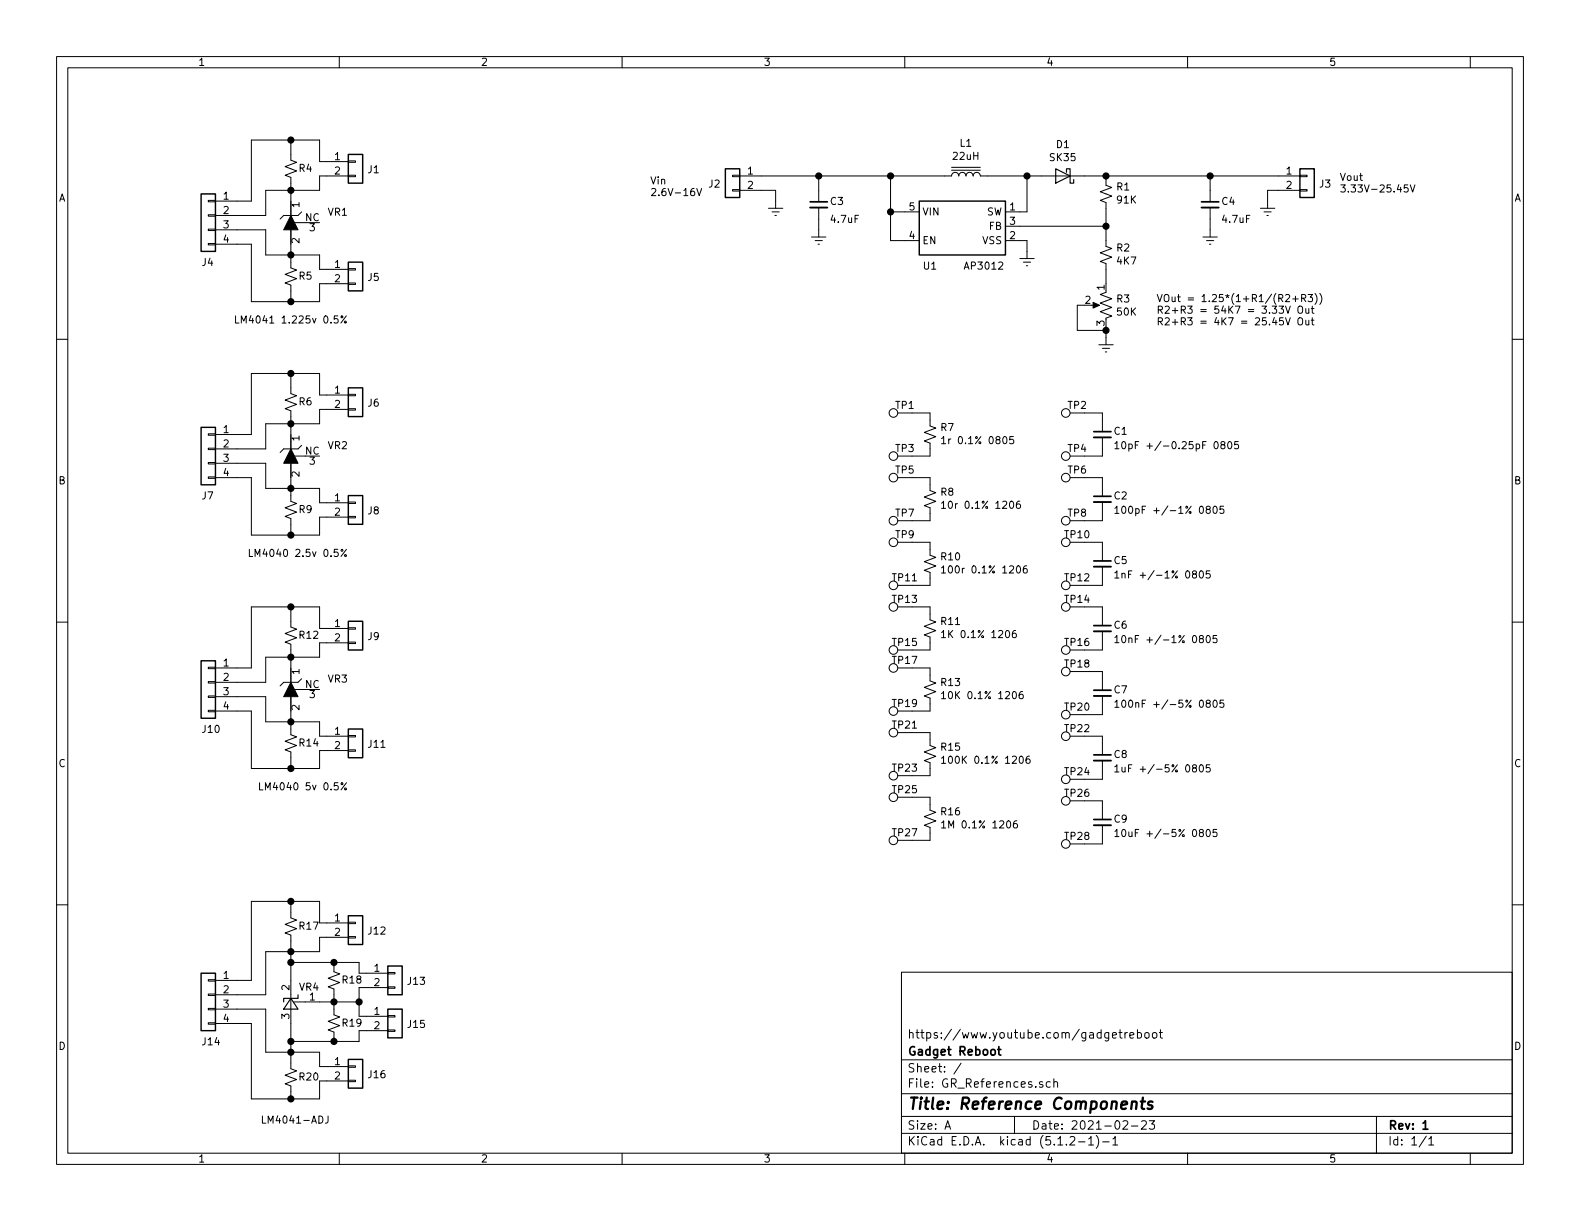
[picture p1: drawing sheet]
<svg xmlns="http://www.w3.org/2000/svg" width="279mm" height="216mm" viewBox="0 0 279 216" stroke-linecap="round" stroke-linejoin="round" font-family="sans-serif">
<g fill="none" stroke="#000" stroke-width=".18">
<path d="M10 10h259.4v195.9h-259.4zM12 12h255.4v191.9h-255.4zM60 10v2M110 10v2M160 10v2M210 10v2M260 10v2M36.8 38h1.3v.2h-1.3zM36.8 35.4h1.3v.3h-1.3zM51.4 24.8v3.5l1.1 .4-2.1 .8 2.1 .7-2.1 .8 1 .4v6.7M52.1 39.4h1.9M53.3 37.5l-.6 .6h-2.5l-.7 .6"/>
<path d="M61.6 31h1.3v.2h-1.3zM61.6 28.4h1.3v.3h-1.3zM61.6 31.1h-5.1v2.6h-9.5v4.4h-8.9M61.6 28.6h-5.1v-3.8h-12.1v10.8h-6.3M123.2 33.3l.4 1.3 .5-1.3M129.5 33.5h1.3v.3h-1.3zM129.5 31h1.3v.2h-1.3zM130.8 31.1h37.5a.63 .63 0 0 1 .6-.6 .63 .63 0 0 1 .6 .6 .63 .63 0 0 1 .7-.6 .63 .63 0 0 1 .6 .6 .63 .63 0 0 1 .6-.6 .63 .63 0 0 1 .7 .6 .63 .63 0 0 1 .6-.6 .63 .63 0 0 1 .7 .6h56.5M130.8 33.7h6.4v3.1M135.9 36.8h2.5M136.5 37.5h1.3M137 38.1h.3"/>
<path d="M144.8 31.1v4.6M144.8 36.7v5.2M157.5 37.5h5.1M157.5 31.1v11.4h5.1M168.3 30.1h5.1M168.3 29.6h5.1M181.6 31.1v6.4h-3.8M195.6 31.1v1.7l1 .3-2 .8 2 .8-2 .7 1 .4v7.8l1 .3-2 .8 2 .8-2 .7 1 .4v3.6M214 31.1v4.6M214 36.7v5.2M222.9 36.8h2.5M223.5 37.5h1.3"/>
<path d="M224 38.1h.3M229.9 33.5h1.2v.3h-1.2zM229.9 31h1.2v.2h-1.2zM229.9 33.7h-5.7v3.1M248.9 32.7h-.5l-.1 .6 .5-.1 .2 .2v.3l-.2 .3-.5-.2M249.4 32.7l.4 1.3 .4-1.3M10 60h2M36.8 43.1h1.3v.2h-1.3zM36.8 40.5h1.3v.3h-1.3zM38.1 43.2h6.3v10.1h12.1v-3.1h5.1M38.1 40.6h8.9v4.5h9.5v2.5h5.1M41.7 55.9v1.2h.6"/>
<path d="M51.4 40.6v6.8l1.1 .4-2.1 .7 2.1 .8-2.1 .7 1 .4v2.9M60.4 55.9h.2v.3h-.2zM61.2 55.9l-.9 1.2M61.6 50h1.3v.3h-1.3zM61.6 47.5h1.3v.3h-1.3zM143.5 41.9h2.5M144.1 42.5h1.3M144.7 43.2h.2M177.8 42.5h3.8v3.2M177.8 40h17.8M180.3 45.7h2.6M181 46.4h1.2"/>
<path d="M181.5 47h.2M191.8 54h-1.3v4.4h5.1M193 54h1.1M195.6 51.7l-1 .4 2 .7-2 .8 2 .8-2 .7 2 .8-1 .4M195.6 57.8v3.2M212.7 41.9h2.6M213.4 42.5h1.2M213.9 43.2h.2M226.2 54.1h.8l-.5 .5 .4 .1 .1 .5-.3 .2-.5-.1M226.9 56.2h-.6l-.1 .6 .5-.1 .3 .2v.3l-.3 .3-.5-.2M227.3 52.2l.5-.1 .3 .3-.8 .9h.8M227.3 54.1l.5 1.3 .4-1.3"/>
<path d="M227.3 56.2l.5 1.3 .4-1.3M228.6 52.9h1M229.1 52.4v.9M229.6 54.3a.45 .45 0 0 1 .7 0 .88 .88 0 0 1-.3 1.1l-.3-.1a1.07 1.07 0 0 1-.1-1zM229.6 56.4a.45 .45 0 0 1 .7 0 .88 .88 0 0 1-.3 1.1l-.3-.1a1.07 1.07 0 0 1-.1-1zM230.2 52.7h.6l.1-.2-.1-.3-.1-.1h-.5v1.2M230.5 52.7l.4 .6M230.9 54.6l.1 .7 .3 .1 .1-.1M230.9 56.6l.1 .8 .3 .1 .1-.2M231.3 52.1h.8l-.4 .5 .4 .1v.5l-.2 .1-.6-.1M231.4 54.6v.8M231.4 56.6v.9"/>
<path d="M231.9 54.6h.5M231.9 56.6h.5M232.1 54.1v1.1l.3 .2M232.1 56.2v1.1l.3 .2M232.5 51.9a1.47 1.47 0 0 1 0 1.9M233.4 51.9a1.4 1.4 0 0 1 0 1.9M267.4 60h2M36.8 79.2h1.3v.3h-1.3zM36.8 76.7h1.3v.3h-1.3zM51.4 66v3.6l1.1 .4-2.1 .7 2.1 .8-2.1 .8 1 .3v6.8M53.3 78.7l-.6 .7h-2.5l-.7 .6M61.6 72.3h1.3v.2h-1.3z"/>
<path d="M61.6 69.7h1.3v.3h-1.3zM61.6 69.9h-5.1v-3.9h-12.1v10.8h-6.3M61.6 72.4h-5.1v2.5h-9.5v4.5h-8.9M158.7 73h5.8v2.3l1 .4-2.1 .8 2.1 .7-2.1 .8 1.1 .4v2.2h-5.8M166.5 77.5l.4-.3v1.3M166.5 78.5h.7M179.2 77.2h-.6l-.1 .6 .5-.1 .3 .2v.3l-.3 .3-.5-.2M189.2 73h5.7v3.3M194.3 61h2.5M194.9 61.6h1.3M194.9 77.3v3.3h-5.7M195.5 62.2h.2"/>
<path d="M197.2 78.4l.3-.3v1.2M197.2 79.3h.7M198.5 78.2l.2-.1a.67 .67 0 0 1 .4 .6 .67 .67 0 0 1-.4 .6l-.4-.4zM217.3 78.2l.1-.1a.67 .67 0 0 1 .4 .6 .67 .67 0 0 1-.4 .6 .83 .83 0 0 1-.1-1.1zM219 78.1h-.6l-.1 .6 .2-.1h.4l.1 .6-.2 .1-.5-.1M36.8 84.3h1.3v.3h-1.3zM36.8 81.8h1.3v.2h-1.3zM38.1 84.5h6.3v10.1h12.1v-3.2h5.1M38.1 81.9h8.9v4.5h9.5v2.5h5.1M44.1 97.1v1.3h.6M51.4 81.9v6.7l1.1 .4-2.1 .8 2.1 .8-2.1 .7 1 .4v2.9M52.1 80.6h1.9"/>
<path d="M60.4 97.2h.2v.2h-.2zM61 98.1h.2v.2h-.2zM61.3 97.1l-1 1.3M61.6 91.3h1.3v.3h-1.3zM61.6 88.8h1.3v.2h-1.3zM158.7 84.5h5.8v2.2l1 .4-2.1 .8 2.1 .7-2.1 .8 1.1 .4v2.3h-5.8M158.7 95.9h5.8v2.3l1 .4-2.1 .7 2.1 .8-2.1 .7 1.1 .4v2.3h-5.8M166.5 89l.4-.4v1.3M166.5 89.9h.7M180.3 88.6l-.3 .1a.87 .87 0 0 0 0 1.2l.3-.1 .2-.4-.3-.3h-.2l-.3 .3M189.2 84.5h5.7v3.3M189.2 95.9h5.7v3.3"/>
<path d="M194.9 88.8v3.3h-5.7M197.2 89.9l.3-.4v1.3M197.2 90.8h.7M198.5 89.6l.2-.1a.67 .67 0 0 1 .4 .6 .67 .67 0 0 1-.4 .7l-.4-.5zM214.6 89.6l.2-.1a.67 .67 0 0 1 .5 .6 .67 .67 0 0 1-.5 .7l-.2-.2-.1-.3zM216.4 89.5h-.6l-.1 .6 .2-.1 .4 .1 .1 .6-.2 .1-.5-.1M10 110h2M36.8 118h1.3v.2h-1.3zM51.4 107.3v3.6l1.1 .4-2.1 .7 2.1 .8-2.1 .7 1 .4v6.8M61.6 113.5h1.3v.3h-1.3zM61.6 111h1.3v.3h-1.3zM61.6 111.1h-5.1v-3.8h-12.1v10.8h-6.3"/>
<path d="M61.6 113.7h-5.1v2.5h-9.5v4.5h-8.9M158.7 107.3h5.8v2.3l1 .4-2.1 .7 2.1 .8-2.1 .8 1.1 .3v2.3h-5.8M158.7 118.1h5.8v2.3l1 .4-2.1 .7 2.1 .8-2.1 .8 1.1 .3v2.3h-5.8M166.5 100.4l.4-.3v1.2M166.5 111.8l.4-.3v1.3M166.5 101.3h.7M166.5 112.8h.7M179.6 111.5l-.4 .1a.87 .87 0 0 0 0 1.2l.5-.2v-.5l-.5-.1-.2 .2M181.6 100.1h-.4a.87 .87 0 0 0 0 1.2l.4-.1v-.5l-.4-.2-.3 .3M189.2 107.3h5.7v3.3M189.2 118.7h5.7v3.3M194.9 100.2v3.3h-5.7"/>
<path d="M194.9 111.6v3.3h-5.7M197.1 101.3l.4-.4v1.3M197.1 102.2h.8M197.2 112.7l.3-.3v1.2M197.2 113.6h.7M198.4 101.5l.2-.1h.3l.1 .8M198.4 101.4v.8M198.5 112.5l.2-.1a.67 .67 0 0 1 .4 .6 .67 .67 0 0 1-.4 .6l-.4-.4zM212.2 101.1l.2-.2a.67 .67 0 0 1 .4 .7 .67 .67 0 0 1-.4 .6l-.3-.5zM213.4 112.5l.2-.1a.67 .67 0 0 1 .4 .6 .67 .67 0 0 1-.4 .6l-.3-.4zM213.9 100.9h-.6v.6l.5-.1 .2 .3v.3l-.2 .2-.5-.1M215.2 112.4h-.6l-.1 .6 .2-.1h.4l.1 .6-.2 .1-.5-.1"/>
<path d="M267.4 110h2M36.8 125.6h1.3v.3h-1.3zM36.8 123.1h1.3v.2h-1.3zM36.8 120.5h1.3v.3h-1.3zM38.1 125.7h6.3v10.2h12.1v-3.2h5.1M38.1 123.2h8.9v4.4h9.5v2.6h5.1M45.9 138.4v1.3h.6M51.4 123.2v6.7l1.1 .4-2.1 .8 2.1 .7-2.1 .8 1 .4v2.9M52.1 121.9h1.9M53.3 120l-.6 .7h-2.5l-.7 .6M61.3 138.4l-1 1.3M61.6 132.6h1.3v.2h-1.3z"/>
<path d="M61.6 130h1.3v.3h-1.3zM158.7 129.5h5.8v2.3l1 .4-2.1 .8 2.1 .7-2.1 .8 1.1 .4v2.3h-5.8M166.5 122.6l.4-.3v1.2M166.5 134.1l.4-.4v1.3M166.5 123.5h.7M166.5 135h.7M180.8 122.3h-.2a.79 .79 0 0 0-.1 1.2l.4-.1v-.5l-.4-.1-.3 .2M182 133.7h-.2a.79 .79 0 0 0-.1 1.3l.3-.1 .2-.5-.3-.2h-.2l-.3 .2M189.2 130.2h5.7v3.3M194.9 123.1v3.3h-5.7M194.9 134.5v3.3h-5.7M197.1 135.6l.4-.4v1.3"/>
<path d="M197.1 136.5h.8M197.2 124.2l.3-.4v1.3M197.2 125.1h.7M198.4 135.7l.1 .7 .3 .1 .2-.1M198.5 123.9l.2-.1a.67 .67 0 0 1 .4 .6 .67 .67 0 0 1-.4 .7l-.4-.5zM212.2 135.4l.2-.2a.67 .67 0 0 1 .4 .7 .67 .67 0 0 1-.4 .6l-.3-.5zM213.9 135.2h-.6v.6l.5-.1 .2 .3v.3l-.2 .2-.5-.1M214.6 123.9l.2-.1a.67 .67 0 0 1 .5 .6 .67 .67 0 0 1-.5 .7l-.2-.3-.1-.2zM216.4 123.8h-.6l-.1 .6 .2-.1 .4 .1 .1 .5-.2 .2-.5-.2M10 160h2M51.4 159.4v2.9l1.1 .4-2.1 .7 2.1 .8-2.1 .8 1 .4v23.6l1.1 .4-2.1 .7 2.1 .8-2.1 .7 1 .4v2.3M158.7 141h5.8v2.3l1 .3-2.1 .8 2.1 .8-2.1 .7 1.1 .4v2.3h-5.8"/>
<path d="M166.5 145.5l.4-.4v1.3M166.5 146.4h.7M179.8 145.1h-.2a.79 .79 0 0 0-.1 1.3h.3l.1-.5-.2-.3h-.2l-.3 .3M189.2 141.6h5.7v3.3M194.9 145.9v3.3h-5.7M197.2 147l.3-.3v1.2M197.2 147.9h.7M198.5 146.8l.2-.1a.67 .67 0 0 1 .4 .6 .67 .67 0 0 1-.4 .6l-.4-.5zM213.4 146.8l.2-.1a.67 .67 0 0 1 .4 .6 .67 .67 0 0 1-.4 .6l-.3-.5zM215.2 146.7h-.6l-.1 .6 .2-.2 .4 .1 .1 .6-.2 .1-.5-.1M267.4 160h2M36.8 178.3h1.3v.3h-1.3z"/>
<path d="M36.8 175.8h1.3v.2h-1.3zM36.8 173.2h1.3v.3h-1.3zM38.1 178.4h8.9v7.7h9.5v2.5h5.1M51.4 170.2h12.1v1.9h5.1M51.9 177.2h11.6M59.1 170.2v1.6l1 .4-2.1 .8 2.1 .7-2.1 .8 1.1 .4v4.6l1 .3-2.1 .8 2.1 .8-2.1 .7 1.1 .4v1.7M61.6 165.6h1.3v.3h-1.3zM61.6 163.1h1.3v.2h-1.3zM61.6 163.2h-5.1v-3.8h-12.1v14h-6.3M61.6 165.7h-5.1v2.6h-9.5v7.6h-8.9M68.6 174.5h1.2v.3h-1.2zM68.6 172h1.2v.2h-1.2z"/>
<path d="M68.6 179.6h1.2v.2h-1.2zM68.6 174.6h-5.1v5.1h5.1M159.4 171.9h108v32h-108zM36.8 180.8h1.3v.3h-1.3zM38.1 181h6.3v13.3h12.1v-3.2h5.1M46.4 197.3v1.3h.6M58 197.3v.9a.39 .39 0 0 1-.5 .4M61.6 191h1.3v.3h-1.3zM61.6 188.5h1.3v.2h-1.3zM68.6 182.1h1.2v.3h-1.2zM68.6 182.2h-5.1v2h-12.1M159.4 197.4h108"/>
<path d="M159.4 193.4h108M159.4 187.4h108M167.1 199.7l.5-1.5 .5 1.5M167.2 199.2h.8M170 188l-1.3 1.9M179.4 197.4v3M184.4 191.3a.37 .37 0 0 0-.6 .2l.1 .2 .5 .1 .1 .2-.3 .3-.4-.1M185.7 191.3h-.4l-.3 .2 .1 .6 .2 .2 .4-.1M186.4 191.4v-.1a.37 .37 0 0 1 .6 .2v.8M186.4 190.8v1.5M196.7 183.1l.7-.2v-.2l-.5-.1-.2 .2 .1 .7h.6M197.9 182.6h.5"/>
<path d="M198.1 182.1v1.3l.3 .2M198.6 198.3l.2-.1h.4l.2 .4-.9 1.1h.9M198.9 182.6v1M199.4 182.6l-.3 .1-.2 .2M199.8 183.1l.7-.2-.1-.2-.4-.1-.2 .2v.7h.6M200.1 199.1h1.1M201.1 182.7l.5-.1 .3 .3-.1 .5-.2 .2-.5-.1M201.1 182.1v1.5M201.9 198.3l.2-.1h.3l.3 .1v.3v.2l-.9 .9h.9M202.5 182.7l.2-.1 .4 .1v.7l-.2 .2-.4-.2zM203.2 198.2h1l-.5 .6 .4 .1v.6l-.2 .2-.7-.2M203.9 182.7l.2-.1 .4 .1v.7l-.2 .2-.4-.2z"/>
<path d="M205 182.6h.6M205.2 182.1v1.3l.4 .2M243.4 197.4v6.5M60 203.9v2M110 203.9v2M159.4 200.4h108M160 203.9v2M189.2 201.1l.2-.1h.4l.2 .1 .1 .3-.1 .2-.8 .9h.9M190.7 201.9h1.2M192.5 201.4l.4-.4v1.5M192.5 202.5h.9M193.9 200.8a1.71 1.71 0 0 1 0 2.2"/>
<path d="M195 201.9h1.1M196.8 201.4l.4-.4v1.5M196.8 202.5h.8M210 203.9v2M252.2 200.9l-1.2 1.9M252.7 201.4l.4-.4v1.5M252.7 202.5h.8M260 203.9v2"/>
<circle cx="61.1" cy="56.9" r=".18"/>
<circle cx="158" cy="73" r=".76"/>
<circle cx="188.5" cy="73" r=".76"/>
<circle cx="158" cy="92.1" r=".76"/>
<circle cx="158" cy="80.6" r=".76"/>
<circle cx="158" cy="95.9" r=".76"/>
<circle cx="158" cy="84.5" r=".76"/>
<circle cx="188.5" cy="80.6" r=".76"/>
<circle cx="188.5" cy="95.9" r=".76"/>
<circle cx="188.5" cy="92.1" r=".76"/>
<circle cx="188.5" cy="84.5" r=".76"/>
<circle cx="158" cy="107.3" r=".76"/>
<circle cx="158" cy="118.1" r=".76"/>
<circle cx="158" cy="103.5" r=".76"/>
<circle cx="158" cy="114.9" r=".76"/>
<circle cx="188.5" cy="114.9" r=".76"/>
<circle cx="188.5" cy="107.3" r=".76"/>
<circle cx="188.5" cy="118.7" r=".76"/>
<circle cx="188.5" cy="103.5" r=".76"/>
<circle cx="61.1" cy="139.5" r=".18"/>
<circle cx="158" cy="129.5" r=".76"/>
<circle cx="158" cy="125.7" r=".76"/>
<circle cx="158" cy="137.2" r=".76"/>
<circle cx="188.5" cy="130.2" r=".76"/>
<circle cx="188.5" cy="126.4" r=".76"/>
<circle cx="188.5" cy="137.8" r=".76"/>
<circle cx="158" cy="141" r=".76"/>
<circle cx="158" cy="148.6" r=".76"/>
<circle cx="188.5" cy="141.6" r=".76"/>
<circle cx="188.5" cy="149.2" r=".76"/>
</g>
<g fill="none" stroke="#000" stroke-width=".3">
<path d="M143.3 35.7h3M212.5 35.7h3M193.4 76.3h3.1M193.4 87.8h3.1M193.4 99.2h3.1M193.4 110.6h3.1M193.4 122h3.1M193.4 133.5h3.1M193.4 144.9h3.1M176.4 185.6h.6M176.6 185.1v1.3l.4 .2M251.6 198.6l.5-.4v1.5"/>
<path d="M251.6 199.7h.9"/>
</g>
<path d="M200.2 194.9a.5 .5 0 0 1 .8 .1l-.1 1.1M201.7 194.8h.8M202.1 194.1l-.2 1.7 .1 .2 .3 .1M203.8 194.8a.49 .49 0 0 0-.8 .3l.3 .3 .4 .1 .1 .2-.3 .4-.6-.1" fill="none" stroke="#000" stroke-width=".41"/>
<g fill="none" stroke="#000" stroke-width=".25">
<path d="M35.6 34.3h2.5v10.2h-2.5zM61.6 27.3h2.5v5.1h-2.5zM128.3 29.8h2.5v5.1h-2.5zM162.6 35.6h15.2v9.5h-15.2zM229.9 29.8h2.5v5.1h-2.5zM61.6 46.4h2.5v5h-2.5zM35.6 75.6h2.5v10.1h-2.5zM61.6 68.6h2.5v5.1h-2.5zM61.6 87.6h2.5v5.1h-2.5zM35.6 116.8h2.5v10.2h-2.5zM61.6 109.9h2.5v5h-2.5zM61.6 128.9h2.5v5.1h-2.5z"/>
<path d="M35.6 172.1h2.5v10.1h-2.5zM61.6 161.9h2.5v5.1h-2.5zM68.6 170.8h2.5v5.1h-2.5zM68.6 178.4h2.5v5.1h-2.5zM61.6 187.3h2.5v5.1h-2.5z"/>
</g>
<path d="M186.7 29.8l2.5 1.3-2.5 1.3zM188.6 30.5v-.7h.6v2.6h.7v-.6M51.4 176.5l1.3 1.9h-2.5zM52.7 175.9v.6h-2.5v.7" fill="none" stroke="#000" stroke-width=".2"/>
<path d="M143.3 36.7h3M212.5 36.7h3M193.4 77.3h3.1M193.4 88.8h3.1M193.4 100.2h3.1M193.4 111.6h3.1M193.4 123.1h3.1M193.4 134.5h3.1M193.4 145.9h3.1" fill="none" stroke="#000" stroke-width=".33"/>
<g fill="#000" stroke="#000" stroke-width=".25">
<circle cx="51.4" cy="33.7" r=".51"/>
<circle cx="51.4" cy="24.8" r=".51"/>
<circle cx="144.8" cy="31.1" r=".51"/>
<circle cx="157.5" cy="31.1" r=".51"/>
<circle cx="157.5" cy="37.5" r=".51"/>
<circle cx="181.6" cy="31.1" r=".51"/>
<circle cx="195.6" cy="31.1" r=".51"/>
<circle cx="214" cy="31.1" r=".51"/>
<circle cx="51.4" cy="53.3" r=".51"/>
<circle cx="51.4" cy="45.1" r=".51"/>
<circle cx="195.6" cy="40" r=".51"/>
<circle cx="195.6" cy="58.4" r=".51"/>
<circle cx="51.4" cy="66" r=".51"/>
<circle cx="51.4" cy="74.9" r=".51"/>
<circle cx="51.4" cy="94.6" r=".51"/>
<circle cx="51.4" cy="86.4" r=".51"/>
<circle cx="51.4" cy="107.3" r=".51"/>
<circle cx="51.4" cy="116.2" r=".51"/>
<circle cx="51.4" cy="127.6" r=".51"/>
<circle cx="51.4" cy="135.9" r=".51"/>
<circle cx="51.4" cy="159.4" r=".51"/>
<circle cx="51.4" cy="170.2" r=".51"/>
<circle cx="51.4" cy="168.3" r=".51"/>
<circle cx="59.1" cy="170.2" r=".51"/>
<circle cx="59.1" cy="177.2" r=".51"/>
<circle cx="63.5" cy="177.2" r=".51"/>
<circle cx="51.4" cy="194.3" r=".51"/>
<circle cx="51.4" cy="184.2" r=".51"/>
<circle cx="51.4" cy="186.1" r=".51"/>
<circle cx="59.1" cy="184.2" r=".51"/>
</g>
<path d="M51.4 38.1l1.3 2.5h-2.5zM51.4 40.6v2.6zM193.3 53.5l1.1 .5-1.1 .5zM51.4 79.4l1.3 2.5h-2.5zM51.4 81.9v2.6zM51.4 120.7l1.3 2.5h-2.5zM51.4 123.2v2.5z" fill="#000" stroke="#000" stroke-width=".18"/>
<text font-size="2.8" x="160.4" y="196.2">Title: Reference Components</text>
<g font-size="2.1">
<text x="160.4" y="183.6">https://www.youtube.com/gadgetreboot</text>
<text x="160.4" y="189.6">Sheet: /</text>
<text x="160.4" y="186.6">Gadget Reboot</text>
<text x="160.4" y="192.3">File: GR_References.sch</text>
<text x="160.4" y="202.5">KiCad E.D.A. kicad (5.1.2-1)-1</text>
<text x="160.4" y="199.7">Size: A</text>
<text x="182.4" y="199.7">Date: 2021-02-23</text>
<text x="245.4" y="199.7">Rev: 1</text>
<text x="245.4" y="202.5">Id: 1/1</text>
</g>
<g font-size="1.8">
<text x="35" y="11.6">1</text>
<text x="85" y="11.6">2</text>
<text x="135" y="11.6">3</text>
<text x="185" y="11.6">4</text>
<text x="235" y="11.6">5</text>
<text x="59.2" y="28.3">1</text>
<text x="168.6" y="28.3">22uH</text>
<text x="169.8" y="26">L1</text>
<text x="185.7" y="28.5">SK35</text>
<text x="186.8" y="26.2">D1</text>
<text x="10.4" y="35.6">A</text>
<text x="39.5" y="35.3">1</text>
<text x="52.9" y="30.4">R4</text>
<text x="59.2" y="30.9">2</text>
<text x="65.1" y="30.6">J1</text>
<text x="114.9" y="32.6">Vin</text>
<text x="114.9" y="34.7">2.6V-16V</text>
<text x="125.4" y="33.2">J2</text>
<text x="132.2" y="30.9">1</text>
<text x="132.2" y="33.4">2</text>
<text x="197.5" y="33.7">R1</text>
<text x="197.6" y="36">91K</text>
<text x="227.5" y="30.9">1</text>
<text x="227.5" y="33.4">2</text>
<text x="233.4" y="33.2">J3</text>
<text x="236.9" y="32">Vout</text>
<text x="236.9" y="34">3.33V-25.45V</text>
<text x="267.8" y="35.6">A</text>
<text x="39.5" y="37.8">2</text>
<text x="39.5" y="40.4">3</text>
<text x="53" y="36.7" transform="rotate(-90 53 36.7)">1</text>
<text x="54" y="39.1">NC</text>
<text x="54.8" y="40.9">3</text>
<text x="58" y="38.2">VR1</text>
<text x="146.9" y="36.2">C3</text>
<text x="147.1" y="39.4">4.7uF</text>
<text x="160.8" y="37.2">5</text>
<text x="163.1" y="38.1">VIN</text>
<text x="174.4" y="38.1">SW</text>
<text x="174.9" y="40.6">FB</text>
<text x="178.6" y="37.2">1</text>
<text x="178.6" y="39.8">3</text>
<text x="216.1" y="36.2">C4</text>
<text x="216.3" y="39.4">4.7uF</text>
<text x="35.8" y="47">J4</text>
<text x="39.5" y="42.9">4</text>
<text x="53" y="43" transform="rotate(-90 53 43)">2</text>
<text x="59.2" y="47.4">1</text>
<text x="160.8" y="42.3">4</text>
<text x="163.1" y="43.2">EN</text>
<text x="163.3" y="47.7">U1</text>
<text x="170.8" y="47.7">AP3012</text>
<text x="173.8" y="43.2">VSS</text>
<text x="178.6" y="42.3">2</text>
<text x="197.5" y="44.5">R2</text>
<text x="197.6" y="46.8">4K7</text>
<text x="52.9" y="49.5">R5</text>
<text x="59.2" y="49.9">2</text>
<text x="65.1" y="49.7">J5</text>
<text x="191.9" y="53.7">2</text>
<text x="195.3" y="51.3" transform="rotate(-90 195.3 51.3)">1</text>
<text x="197.5" y="53.5">R3</text>
<text x="204.5" y="53.4">VOut = 1.25*(1+R1/(R2+R3))</text>
<text x="43" y="57.2">LM4041 1.225v 0.5%</text>
<text x="195.3" y="57.6" transform="rotate(-90 195.3 57.6)">3</text>
<text x="197.6" y="55.8">50K</text>
<text x="204.5" y="55.5">R2+R3 = 54K7 = 3.33V Out</text>
<text x="204.5" y="57.5">R2+R3 = 4K7 = 25.45V Out</text>
<text x="52.9" y="71.7">R6</text>
<text x="59.2" y="69.6">1</text>
<text x="65.1" y="71.9">J6</text>
<text x="39.5" y="76.6">1</text>
<text x="53" y="78" transform="rotate(-90 53 78)">1</text>
<text x="59.2" y="72.1">2</text>
<text x="158.4" y="72.3">TP1</text>
<text x="166.4" y="76.2">R7</text>
<text x="188.9" y="72.3">TP2</text>
<text x="197.1" y="76.9">C1</text>
<text x="39.5" y="79.1">2</text>
<text x="39.5" y="81.7">3</text>
<text x="54" y="80.4">NC</text>
<text x="54.8" y="82.2">3</text>
<text x="58" y="79.4">VR2</text>
<text x="158.4" y="79.9">TP3</text>
<text x="158.4" y="83.7">TP5</text>
<text x="167.8" y="78.5">1r 0.1% 0805</text>
<text x="188.9" y="79.9">TP4</text>
<text x="188.9" y="83.7">TP6</text>
<text x="199.7" y="79.4">10pF +/-0.25pF 0805</text>
<text x="10.4" y="85.6">B</text>
<text x="35.8" y="88.3">J7</text>
<text x="39.5" y="84.2">4</text>
<text x="53" y="84.3" transform="rotate(-90 53 84.3)">2</text>
<text x="59.2" y="88.6">1</text>
<text x="166.4" y="87.7">R8</text>
<text x="167.7" y="90">10r 0.1% 1206</text>
<text x="197.1" y="88.3">C2</text>
<text x="267.8" y="85.6">B</text>
<text x="52.9" y="90.7">R9</text>
<text x="59.2" y="91.2">2</text>
<text x="65.1" y="91">J8</text>
<text x="158.4" y="91.4">TP7</text>
<text x="158.4" y="95.2">TP9</text>
<text x="188.4" y="95.2">TP10</text>
<text x="188.9" y="91.4">TP8</text>
<text x="199.5" y="90.9">100pF +/-1% 0805</text>
<text x="45.2" y="98.5">LM4040 2.5v 0.5%</text>
<text x="166.5" y="99.1">R10</text>
<text x="167.8" y="101.4">100r 0.1% 1206</text>
<text x="197.1" y="99.7">C5</text>
<text x="157.9" y="102.8">TP11</text>
<text x="157.9" y="106.6">TP13</text>
<text x="188.4" y="102.8">TP12</text>
<text x="188.4" y="106.6">TP14</text>
<text x="199.2" y="102.3">1nF +/-1% 0805</text>
<text x="53" y="113">R12</text>
<text x="59.2" y="110.9">1</text>
<text x="59.2" y="113.4">2</text>
<text x="65.1" y="113.2">J9</text>
<text x="166.5" y="110.5">R11</text>
<text x="167.5" y="112.8">1K 0.1% 1206</text>
<text x="197.1" y="111.2">C6</text>
<text x="199.3" y="113.7">10nF +/-1% 0805</text>
<text x="39.5" y="117.9">1</text>
<text x="53" y="119.2" transform="rotate(-90 53 119.2)">1</text>
<text x="157.9" y="114.2">TP15</text>
<text x="157.9" y="117.4">TP17</text>
<text x="188.4" y="114.2">TP16</text>
<text x="188.4" y="118">TP18</text>
<text x="39.5" y="120.4">2</text>
<text x="39.5" y="122.9">3</text>
<text x="39.5" y="125.5">4</text>
<text x="53" y="125.6" transform="rotate(-90 53 125.6)">2</text>
<text x="54" y="121.7">NC</text>
<text x="54.8" y="123.4">3</text>
<text x="58" y="120.7">VR3</text>
<text x="157.9" y="125">TP19</text>
<text x="166.5" y="121.3">R13</text>
<text x="167.6" y="123.6">10K 0.1% 1206</text>
<text x="188.4" y="125.7">TP20</text>
<text x="197.1" y="122.6">C7</text>
<text x="199.5" y="125.1">100nF +/-5% 0805</text>
<text x="35.8" y="129.6">J10</text>
<text x="59.2" y="129.9">1</text>
<text x="157.9" y="128.8">TP21</text>
<text x="188.4" y="129.5">TP22</text>
<text x="10.4" y="135.6">C</text>
<text x="53" y="132">R14</text>
<text x="59.2" y="132.5">2</text>
<text x="65.2" y="132.2">J11</text>
<text x="157.9" y="136.4">TP23</text>
<text x="166.5" y="132.7">R15</text>
<text x="167.8" y="135.1">100K 0.1% 1206</text>
<text x="188.4" y="137.1">TP24</text>
<text x="197.1" y="134">C8</text>
<text x="199.2" y="136.6">1uF +/-5% 0805</text>
<text x="267.8" y="135.6">C</text>
<text x="46.8" y="139.8">LM4040 5v 0.5%</text>
<text x="157.9" y="140.3">TP25</text>
<text x="188.4" y="140.9">TP26</text>
<text x="157.9" y="147.9">TP27</text>
<text x="166.5" y="144.2">R16</text>
<text x="167.5" y="146.5">1M 0.1% 1206</text>
<text x="188.4" y="148.5">TP28</text>
<text x="197.1" y="145.5">C9</text>
<text x="199.3" y="148">10uF +/-5% 0805</text>
<text x="53" y="164.4">R17</text>
<text x="59.2" y="162.9">1</text>
<text x="59.2" y="165.5">2</text>
<text x="65.2" y="165.3">J12</text>
<text x="39.5" y="173.1">1</text>
<text x="60.6" y="173.9">R18</text>
<text x="66.2" y="171.8">1</text>
<text x="39.5" y="175.6">2</text>
<text x="39.5" y="178.2">3</text>
<text x="51.2" y="175.1" transform="rotate(-90 51.2 175.1)">2</text>
<text x="53" y="175.2">VR4</text>
<text x="54.8" y="176.9">1</text>
<text x="66.2" y="174.4">2</text>
<text x="66.2" y="179.5">1</text>
<text x="72.2" y="174.1">J13</text>
<text x="10.4" y="185.6">D</text>
<text x="35.8" y="184.8">J14</text>
<text x="39.5" y="180.7">4</text>
<text x="51.2" y="180.2" transform="rotate(-90 51.2 180.2)">3</text>
<text x="60.6" y="181.5">R19</text>
<text x="66.2" y="182">2</text>
<text x="72.2" y="181.8">J15</text>
<text x="267.8" y="185.6">D</text>
<text x="53" y="191.1">R20</text>
<text x="59.2" y="188.3">1</text>
<text x="59.2" y="190.9">2</text>
<text x="65.2" y="190.7">J16</text>
<text x="46.9" y="198.7">LM4041-ADJ</text>
<text x="35" y="205.5">1</text>
<text x="85" y="205.5">2</text>
<text x="135" y="205.5">3</text>
<text x="185" y="205.5">4</text>
<text x="235" y="205.5">5</text>
</g>
</svg>
